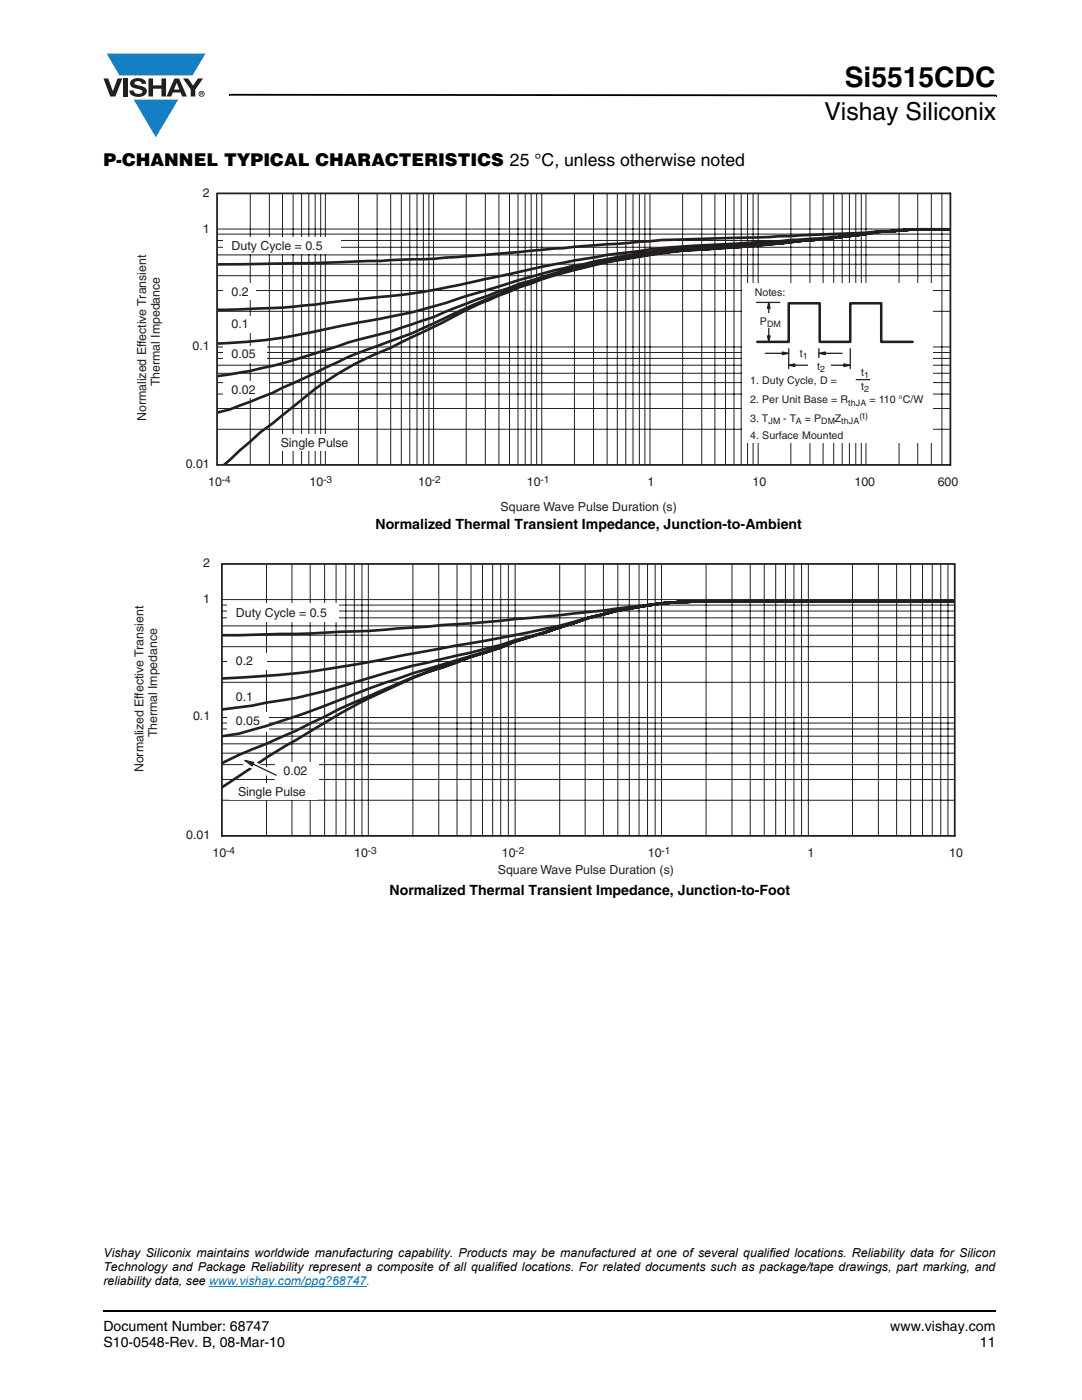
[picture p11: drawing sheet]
<svg xmlns="http://www.w3.org/2000/svg" width="216mm" height="279mm" viewBox="0 0 216 279" stroke-linecap="round" stroke-linejoin="round" font-family="sans-serif">
<path d="M20.5 261.5h.1v.4h-.1z" fill="#000"/>
<path d="M20.6 261.7h178.2" fill="none" stroke="#000" stroke-width=".36"/>
<path d="M20.6 10.7h20.4v16.7h-20.4z" fill="#fff"/>
<g fill="#147fc3">
<path d="M21.3 10.7h19.7l-2.6 4.3h-1.1h-13.5z"/>
<path d="M26.7 19.9h8.9l-4.5 7.5z"/>
</g>
<g fill="#231f20">
<path d="M20.6 15.7h1l.9 2.5 1-2.5h.9l-1.4 3.6h-1z"/>
<path d="M24.6 15.7h.9v3.6h-.9z"/>
<path d="M26.3 16a2.1 2.1 0 0 1 2.8 .3l.1 .4h-.9a.79 .79 0 0 0-.7-.5 .79 .79 0 0 0-.8 .4l.3 .3 1 .2a1.08 1.08 0 0 1 1.2 1.1 1.08 1.08 0 0 1-1.1 1.1 1.73 1.73 0 0 1-2.4-1.2h.9a.96 .96 0 0 0 .8 .6 .96 .96 0 0 0 .9-.4 1.31 1.31 0 0 0-1.2-.6 1.03 1.03 0 0 1-1.1-.6 1.03 1.03 0 0 1 .2-1.1z"/>
<path d="M29.6 15.7h.9v1.3h1.7v-1.3h.9v3.6h-.9v-1.6h-1.7v1.6h-.9z"/>
<path d="M36.5 15.7h1.1l.9 1.4 1-1.4h1l-1.5 2.2v1.4h-.9v-1.4z"/>
<path d="M35.3 16.5l.5 1.4h-1.1zM34.8 15.7l-1.6 3.6h1l.3-.8h1.5l.3 .8h1l-1.6-3.6z"/>
<path d="M39.8 18.7a.46 .46 0 0 1 .9 0 .46 .46 0 0 1-.9 0zM39.6 18.7a.6 .6 0 0 0 1.2 0 .6 .6 0 0 0-1.2 0z"/>
<path d="M40.1 18.5h.2v.2h-.2zM40 18.4v.7h.1v-.3l.4 .3-.2-.3 .2-.2-.1-.2z"/>
</g>
<path d="M45.7 18.7h.2v.4h-.2zM45.9 18.7l152.9 .2v.3l-152.9-.1zM198.8 18.9h.1v.3h-.1z" fill="#000"/>
<path d="M41.7 256.7h31.4" fill="none" stroke="#007ec4" stroke-width=".2"/>
<path d="M27.4 37.5h164.5v65.1h-164.5z" fill="#fff"/>
<g fill="none" stroke="#231f20" stroke-width=".2">
<path d="M49.9 38.6v54.2M53.7 38.6v54.2M56.4 38.6v54.2M58.5 38.6v54.2M60.2 38.6v54.2M61.6 38.6v54.2M62.9 38.6v54.2M64 38.6v54.2M64.9 38.6v54.2M71.5 38.6v54.2M75.3 38.6v54.2M78 38.6v54.2"/>
<path d="M80.1 38.6v54.2M81.8 38.6v54.2M83.2 38.6v54.2M84.5 38.6v54.2M85.6 38.6v54.2M86.5 38.6v54.2M93 38.6v54.2M96.8 38.6v54.2M99.6 38.6v54.2M101.7 38.6v54.2M103.4 38.6v54.2M104.8 38.6v54.2"/>
<path d="M106 38.6v54.2M107.1 38.6v54.2M108.1 38.6v54.2M114.6 38.6v54.2M118.4 38.6v54.2M121.1 38.6v54.2M123.2 38.6v54.2M124.9 38.6v54.2M126.3 38.6v54.2M127.6 38.6v54.2M128.7 38.6v54.2M129.7 38.6v54.2"/>
<path d="M136.2 38.6v54.2M140 38.6v54.2M142.6 38.6v54.2M144.8 38.6v54.2M146.5 38.6v54.2M147.9 38.6v54.2M149.2 38.6v54.2M150.3 38.6v54.2M151.3 38.6v54.2M157.8 38.6v54.2M161.6 38.6v54.2M164.2 38.6v54.2"/>
<path d="M166.4 38.6v54.2M168 38.6v54.2M169.5 38.6v54.2M170.8 38.6v54.2M171.9 38.6v54.2M172.8 38.6v54.2M179.4 38.6v54.2M183.1 38.6v54.2M185.8 38.6v54.2M187.9 38.6v54.2M43.4 49.3h146.2M43.4 48h146.2"/>
<path d="M43.4 50.9h146.2M43.4 58h146.2M43.4 55h146.2M43.4 52.7h146.2M43.4 46.7h146.2M43.4 45.7h146.2M43.4 69.2h146.2M43.4 78.6h146.2M43.4 76.4h146.2M43.4 74.5h146.2M43.4 72.9h146.2M43.4 71.5h146.2"/>
<path d="M43.4 70.3h146.2M43.4 62.1h146.2M43.4 85.7h146.2M43.4 81.5h146.2"/>
</g>
<g fill="#fff">
<path d="M44.5 47.4h23.4v3.4h-23.4z"/>
<path d="M44.5 56.5h6.5v3.4h-6.5z"/>
<path d="M44.5 63h6.5v3.4h-6.5z"/>
<path d="M44.5 69h8.7v3.4h-8.7z"/>
<path d="M44.5 76.1h9.1v3.4h-9.1z"/>
<path d="M54.3 86.7h16.4v3.4h-16.4z"/>
<path d="M148.2 56.5h38v31.8h-38z"/>
</g>
<path d="M150.9 60.4h4.7M157.4 69.6v4M163.4 69.6v1.9M169.7 69.6v4M170.8 75.8h2.8" fill="none" stroke="#231f20" stroke-width=".25"/>
<path d="M157.4 72.9l1.2-.3v.5z" fill="#231f20"/>
<path d="M157.4 72.9l1.2-.3v.5zM158.2 72.9h3.8" fill="none" stroke="#231f20" stroke-width=".25"/>
<path d="M168.4 72.6l1.3 .3-1.3 .2z" fill="#231f20"/>
<path d="M165 72.9h3.7M168.4 72.6l1.3 .3-1.3 .2z" fill="none" stroke="#231f20" stroke-width=".25"/>
<path d="M156.1 70.3l1.3 .2-1.3 .3z" fill="#231f20"/>
<path d="M152.7 70.5h3.7M156.1 70.3l1.3 .2-1.3 .3z" fill="none" stroke="#231f20" stroke-width=".25"/>
<path d="M163.4 70.5l1.3-.2v.5z" fill="#231f20"/>
<path d="M163.4 70.5l1.3-.2v.5zM164.2 70.5h3.8" fill="none" stroke="#231f20" stroke-width=".25"/>
<g fill="#fff">
<path d="M157.9 68.9h4.4v2.9h-4.4z"/>
<path d="M161.4 71.5h4.4v3h-4.4z"/>
</g>
<path d="M153.1 67h.6l-.3 1.2z" fill="#231f20"/>
<path d="M153.1 67h.6l-.3 1.2zM153.4 63.7v3.7" fill="none" stroke="#231f20" stroke-width=".25"/>
<path d="M153.4 60.4l.3 1.1h-.6z" fill="#231f20"/>
<path d="M153.4 60.4l.3 1.1h-.6zM153.4 61.2v3.6" fill="none" stroke="#231f20" stroke-width=".25"/>
<path d="M149.9 62.6h7.1v2.8h-7.1z" fill="#fff"/>
<path d="M151.1 68.2h6.3v-7.7h6.2v7.7h6.1v-7.7h6.1v7.7h6.3" fill="none" stroke="#231f20" stroke-width=".51"/>
<path d="M189.7 45.8a209.9 209.9 0 0 0-17 .6l-19.1 .9-6.5 .2a393.3 393.3 0 0 0-28.1 1.4l-8.5 .7a473.6 473.6 0 0 1-41.1 2.7l-6.5 .2-19.4 .3M189.7 45.8a122.4 122.4 0 0 0-14.6 .5 61.4 61.4 0 0 1-8.9 1l-10.6 .9-7.1 .3a222.4 222.4 0 0 0-40 4.7l-9 2a165.4 165.4 0 0 1-25.8 4.3l-2.2 .2a215.9 215.9 0 0 1-23.6 2l-4.4 .1M189.7 45.8a122.4 122.4 0 0 0-14.6 .5 258.2 258.2 0 0 1-26 2.5l-2.2 .3a136.7 136.7 0 0 0-30.2 3.6 155.5 155.5 0 0 0-19.3 5.1l-4.4 1.3a110 110 0 0 1-22 5.4 181.4 181.4 0 0 1-21.3 3.7l-6.2 .4M189.7 45.8a122.4 122.4 0 0 0-14.6 .5l-2.4 .4a531.5 531.5 0 0 1-36.6 3.2 146.9 146.9 0 0 0-21.6 3.5l-10.8 3.2-8.6 3.2-8.6 3.5-8.5 2.9a96.3 96.3 0 0 0-13 3.6 104.4 104.4 0 0 1-21.5 5.3M189.7 45.8a122.4 122.4 0 0 0-14.6 .5l-7.1 1-7.1 .7a397.2 397.2 0 0 1-26.1 2.1 127.9 127.9 0 0 0-37.9 9.7l-4.5 2a155.4 155.4 0 0 1-20.9 8.6l-2.1 .9-14.9 7.1-8.6 3.3-2.4 .6M189.7 45.8a122.4 122.4 0 0 0-14.6 .5 449.7 449.7 0 0 1-37.7 3.7 128 128 0 0 0-43 11.2 368.4 368.4 0 0 1-23 11.2 69.4 69.4 0 0 0-8.5 5.2l-8.4 6.8-2.5 1.8-8.2 7.4" fill="none" stroke="#231f20" stroke-width=".53"/>
<path d="M43.3 38.6v54.2M43.4 38.6h146.2v54.2h-146.2" fill="none" stroke="#231f20" stroke-width=".35"/>
<path d="M26.8 111.5h166v63.4h-166z" fill="#fff"/>
<g fill="none" stroke="#231f20" stroke-width=".2">
<path d="M44.3 119.7h146.2M53.2 112.6v54.2M58.3 112.6v54.2M61.9 112.6v54.2M64.8 112.6v54.2M67.1 112.6v54.2M69 112.6v54.2M70.7 112.6v54.2M72.2 112.6v54.2M73.5 112.6v54.2M82.4 112.6v54.2M87.6 112.6v54.2"/>
<path d="M91.2 112.6v54.2M94 112.6v54.2M96.3 112.6v54.2M98.3 112.6v54.2M99.9 112.6v54.2M101.4 112.6v54.2M102.8 112.6v54.2M111.7 112.6v54.2M116.8 112.6v54.2M120.4 112.6v54.2M123.3 112.6v54.2M125.6 112.6v54.2"/>
<path d="M127.5 112.6v54.2M129.2 112.6v54.2M130.7 112.6v54.2M132 112.6v54.2M140.9 112.6v54.2M146.1 112.6v54.2M149.7 112.6v54.2M152.5 112.6v54.2M154.8 112.6v54.2M156.7 112.6v54.2M158.4 112.6v54.2M159.9 112.6v54.2"/>
<path d="M161.3 112.6v54.2M170.1 112.6v54.2M175.3 112.6v54.2M178.9 112.6v54.2M181.7 112.6v54.2M184.1 112.6v54.2M186 112.6v54.2M187.7 112.6v54.2M189.2 112.6v54.2M44.3 123.3h146.2M44.3 121.9h146.2M44.3 124.9h146.2"/>
<path d="M44.3 136.2h146.2M44.3 132h146.2M44.3 129.1h146.2M44.3 126.8h146.2M44.3 120.8h146.2M44.3 143.2h146.2M44.3 159.7h146.2M44.3 155.6h146.2M44.3 152.6h146.2M44.3 150.3h146.2M44.3 148.4h146.2M44.3 146.9h146.2"/>
<path d="M44.3 145.5h146.2M44.3 144.3h146.2"/>
</g>
<g fill="#fff">
<path d="M45.4 130.2h7.9v3.4h-7.9z"/>
<path d="M45.4 137.4h7.3v3.3h-7.3z"/>
<path d="M45.4 142.1h8.3v3.8h-8.3z"/>
<path d="M54.9 152.2h8.6v4.2h-8.6z"/>
<path d="M45.8 156.2h17.7v3.4h-17.7z"/>
<path d="M45.4 120.3h22.2v3.8h-22.2z"/>
</g>
<path d="M190.4 120h-49.7a137.5 137.5 0 0 0-20.4 1.9l-20.4 2-17.6 1.3a491.7 491.7 0 0 1-32 1.5l-5.9 .1M190.4 120h-49.7a74.6 74.6 0 0 0-20.4 2.6l-2.8 .6a176.9 176.9 0 0 1-17.6 4.1l-17.1 3a267.1 267.1 0 0 1-26.3 4.3l-12.1 .8M190.4 120h-49.7a81.6 81.6 0 0 0-26.3 4.4l-14.5 4.3-5.9 1.5a321.4 321.4 0 0 0-29.4 7.8l-1.3 .3a64.6 64.6 0 0 1-10.2 1.9l-2.8 .6-5.9 .8M190.4 120h-49.7a81.6 81.6 0 0 0-26.3 4.4l-11.7 3.6-2.8 1.2-4.9 1.4a302.9 302.9 0 0 0-32.3 11l-9.6 3.3-5.4 1.5-3.3 .5M190.4 120h-49.7a81.6 81.6 0 0 0-26.3 4.4l-11.7 3.6-2.8 1.2a117.4 117.4 0 0 0-11.6 4 110.3 110.3 0 0 0-14.8 5.8l-5.8 2.5-8.6 4.3-11.4 4.8-3.3 1.7M190.4 120h-49.7a81.6 81.6 0 0 0-26.3 4.4l-11.7 3.6-2.8 1.2a117.4 117.4 0 0 0-11.6 4 114.2 114.2 0 0 0-17.1 7.4l-4.4 2.4a333.7 333.7 0 0 0-19.1 11.9l-3.3 2.2" fill="none" stroke="#231f20" stroke-width=".53"/>
<path d="M49 151.2l6.7 3.1-.7 1.3-6.7-3.1z" fill="#fff"/>
<path d="M48.9 151.7l1.7 .5-.3 .6z" fill="#231f20"/>
<path d="M48.9 151.7l1.7 .5-.3 .6zM50.4 152.4l4.7 2.3" fill="none" stroke="#231f20" stroke-width=".25"/>
<path d="M44.3 112.5h146.2M44.3 112.6v54.2h146.2v-54.2" fill="none" stroke="#231f20" stroke-width=".35"/>
<text font-size="5.6" x="168.6" y="17.4">Si5515CDC</text>
<text font-size="4.9" x="164.5" y="24">Vishay Siliconix</text>
<text font-size="3.5" x="20.6" y="33">P-CHANNEL TYPICAL CHARACTERISTICS 25 °C, unless otherwise noted</text>
<g font-size="2.8">
<text x="74.9" y="105.6">Normalized Thermal Transient Impedance, Junction-to-Ambient</text>
<text x="77.7" y="178.7">Normalized Thermal Transient Impedance, Junction-to-Foot</text>
<text x="20.6" y="265.6">Document Number: 68747</text>
<text x="20.6" y="268.8">S10-0548-Rev. B, 08-Mar-10</text>
<text x="177.7" y="265.6">www.vishay.com</text>
<text x="195.5" y="268.8">11</text>
</g>
<g font-size="2.5" fill="#231f20">
<text x="40.5" y="39.3">2</text>
<text x="40.5" y="46.5">1</text>
<text x="46.2" y="49.9">Duty Cycle = 0.5</text>
<text x="46.2" y="59.1">0.2</text>
<text x="46.2" y="65.5">0.1</text>
<text x="38.4" y="69.8">0.1</text>
<text x="46.2" y="71.5">0.05</text>
<text x="31.9" y="77" transform="rotate(-90 31.9 77)">Thermal Impedance</text>
<text x="29.2" y="84" transform="rotate(-90 29.2 84)">Normalized Effective Transient</text>
<text x="46.2" y="78.6">0.02</text>
<text x="56" y="89.2">Single P</text>
<text x="65.1" y="89.2">ulse</text>
<text x="37.1" y="93.5">0.01</text>
<text x="41.6" y="97">10</text>
<text x="61.8" y="97">10</text>
<text x="83.5" y="97">10</text>
<text x="105.1" y="97">10</text>
<text x="129.2" y="97">1</text>
<text x="150.2" y="97">10</text>
<text x="170.5" y="97">100</text>
<text x="187.1" y="97">600</text>
<text x="99.9" y="102">Square Wave Pulse Duration (s)</text>
<text x="40.6" y="113.2">2</text>
<text x="40.6" y="120.4">1</text>
<text x="47.1" y="123.2">Duty Cycle = 0.5</text>
<text x="47.1" y="132.8">0.2</text>
<text x="38.5" y="143.7">0.1</text>
<text x="47.1" y="139.9">0.1</text>
<text x="31.3" y="147.2" transform="rotate(-90 31.3 147.2)">Thermal Impedance</text>
<text x="47.1" y="144.6">0.05</text>
<text x="28.6" y="154.1" transform="rotate(-90 28.6 154.1)">Normalized Effective Transient</text>
<text x="56.6" y="154.7">0.02</text>
<text x="47.5" y="158.8">Single Pulse</text>
<text x="37.2" y="167.4">0.01</text>
<text x="42.4" y="171.1">10</text>
<text x="70.7" y="171.1">10</text>
<text x="100.2" y="171.1">10</text>
<text x="129.3" y="171.1">10</text>
<text x="161.1" y="171.1">1</text>
<text x="189.4" y="171.1">10</text>
<text x="99.3" y="174.4">Square Wave Pulse Duration (s)</text>
</g>
<g font-size="2.5">
<text x="20.6" y="250.8">Vishay Siliconix maintains worldwide manufacturing capability. Products may be manufactured at one of several qualified locations. Reliability data for Silicon</text>
<text x="20.6" y="256.5">reliability data, see www.vishay.com/ppg?68747.</text>
<text x="20.6" y="253.6">Technology and Package Reliability represent a composite of all qualified locations. For related documents such as package/tape drawings, part marking, and</text>
</g>
<g font-size="2.1" fill="#231f20">
<text x="150.6" y="59.1">Notes:</text>
<text x="151.6" y="64.8">P</text>
<text x="159.6" y="71.2">t</text>
<text x="149.7" y="76.7">1. Duty Cycle, D =</text>
<text x="163.1" y="73.8">t</text>
<text x="171.9" y="75">t</text>
<text x="171.9" y="77.9">t</text>
<text x="149.7" y="80.5">2. Per Unit Base = R</text>
<text x="173.5" y="80.5">= 110 °C/W</text>
<text x="149.7" y="87.6">4. Surface Mounted</text>
<text x="149.7" y="84.2">3. T</text>
<text x="156.3" y="84.2">- T</text>
<text x="160.6" y="84.2">= P</text>
<text x="166.6" y="84.2">Z</text>
</g>
<g font-size="2" fill="#231f20">
<text x="44.3" y="96.3">-4</text>
<text x="64.5" y="96.3">-3</text>
<text x="86.2" y="96.3">-2</text>
<text x="107.8" y="96.3">-1</text>
<text x="45.1" y="170.4">-4</text>
<text x="73.4" y="170.4">-3</text>
<text x="102.9" y="170.4">-2</text>
<text x="132" y="170.4">-1</text>
</g>
<g font-size="1.8" fill="#231f20">
<text x="153.1" y="65.3">DM</text>
<text x="160.2" y="71.6">1</text>
<text x="163.6" y="74.2">2</text>
<text x="172.5" y="75.4">1</text>
<text x="169.2" y="80.9">thJA</text>
<text x="171.5" y="83.6">(t)</text>
<text x="172.5" y="78.3">2</text>
<text x="153.3" y="84.7">JM</text>
<text x="158.8" y="84.7">A</text>
<text x="163.9" y="84.7">DM</text>
<text x="167.9" y="84.7">thJA</text>
</g>
</svg>
